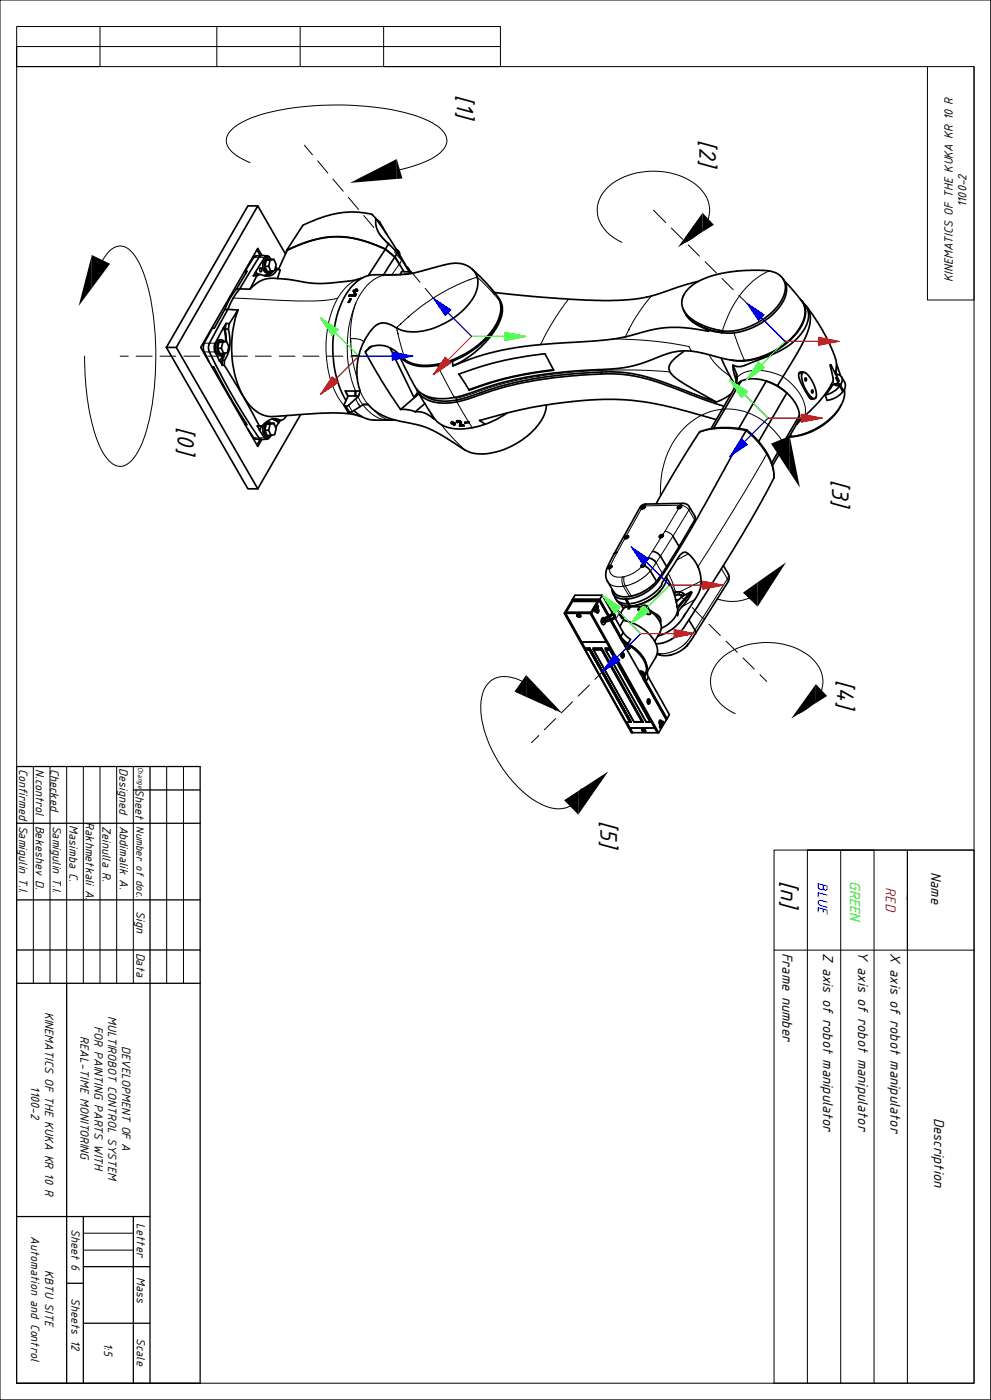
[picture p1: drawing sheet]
<svg xmlns="http://www.w3.org/2000/svg" width="297mm" height="420mm" viewBox="0 0 297 420" stroke-linecap="round" stroke-linejoin="round" font-family="sans-serif">
<g fill="none" stroke="#000" stroke-width=".51">
<path d="M77 74.9l1 1.8M77.3 61.8h-3l-24.4 42.4M78.4 76.6l-1.7 .2-.7 .4-2.5 4.1h.6l-3.2 5.4M78.4 76.6l-.7 .4-5.9 9.7M78.4 76.6l1.7 .2M78.5 76.6l-1.2-2.1-17.1 29.7 17.1 29.7 1.1-2M80.5 77.3a2.05 2.05 0 0 0-1.7 2.8 1.61 1.61 0 0 0 1.7 1.8M80.5 79.9h-1.1l.7 1.5h1.1M80.9 77.4l-.6-.6-.8 .2-3.6 5.7M80.9 78.1l1.2-.3 .7 1.5-.5 1.9-1.1 .2-.7-1.5zM80.9 78.1h-1.1l-.4 1.8M81.3 77.8a1.06 1.06 0 0 0-1.1-.4 1.06 1.06 0 0 0-.8 .9 2.95 2.95 0 0 0 .9 3.6l.5-.1 .5-.4"/>
<path d="M82.1 77.8l-2.3 .3M82.6 80l.5 .8M85.6 76.2l-8.3-14.4-24.5 42.4 24.5 42.4M85.9 75.1l-.1 .5M112.6 65.6l.1 2.1 .6 1.8 1 1.5 2.2 2.1M112.6 65.6l4.2 6.1 5.5 9.2M112.6 65.6l-.1-.2a3.5 3.5 0 0 0-3.2-1.5l-4.3-.3-4.5 .5-4.1 1.1-5.3 2.2-.3 .2-4.9 7.5M112.9 65.9l1 .8 2 3.6M115.5 74.8l-5.8-2.3-4.5-1.1-5-.4-3.4 .4-4.1 1-6.6 2.7-2.7 5.8M115.5 74.7l-4.6-1.9-3.7-1.1-4.2-.7h-3.2l-2.9 .3-3.3 .8-3.1 1-4.6 2M115.5 74.7l1-1.6 2.6 2.7M115.5 74.7l2.9 2.4 1.4 2.1"/>
<path d="M118.3 77.1l2.8 4.4M118.7 74.8a1.39 1.39 0 0 1 1 1.5M119.1 75.8l3.6 5.8M119.1 75.8l-.7 1.3M121.8 79.9a1.41 1.41 0 0 1 .9 1.6M67 98.2l.5 2 .1 2.2M67.1 98.2l.6 2.8v1.4M67.4 92.8h.9l-5.6 10.2-.2 1 .1 1a163.3 163.3 0 0 0 15.1 26.5l.7 .4M67.4 92.8l-3.1 5.6-.7 .1-2.5 4.7-.2 .9 .1 1.1 1.7 3.5M67.5 98.7l.3 3.7M67.7 97l-.2 1.7 1 .1M68.3 92.8l3 .2"/>
<path d="M68.5 98.8l.3 2.1 .1 2.4-.3 2.1-.5 1.2a4 4 0 0 0-.7 3.3l4.2 6.8 5.7 10.3a.97 .97 0 0 0 .9 .8 .97 .97 0 0 0 1-.7l2-1.3 .7-.2 1.5 .2a1.52 1.52 0 0 0 2.3-.9l.2-.2M68.7 97.1l-.2 1.7M70.9 86.7a18.6 18.6 0 0 0-3.5 6.1M71.3 93l-2.6 4.1-1-.1-3.4 6.4v1.8l1.5 3.1M71.3 93a32.9 32.9 0 0 0 1.7 26 9.9 9.9 0 0 0 9.3 5.9l13-.9 5.5-.1 4.5 .3 3.3 .9M71.8 86.7h3.1M71.8 86.7a19.9 19.9 0 0 0-3.5 6.1M71.8 86.7h-.9M73.5 81.3l.1 .9M75.9 82.7l1.1 .1M76.6 81.6l.9 .7M77.9 80.5l.1-.1a.56 .56 0 0 1 .5 .5 .56 .56 0 0 1-.5 .6z"/>
<path d="M77.9 82.3h-1l-1 .4M81.4 81.4l-1 .9-1.2 .4 1.7-.9M82 81.2l-1.1 1.1-1.3 .5M82.4 80.8h.6M83.2 83.6l.6-1.9a.56 .56 0 0 0-.1-.8 .56 .56 0 0 0-.8 .1l-.5 .8-1 .7-.9 .3-1.4-.2a1.83 1.83 0 0 0-2.8 1.4l-1.4 2.7M104.5 88.8h2M104.7 88.5l-.2 .4M104.7 88.5h1.5M104.7 88.5l.2 .2M104.9 88.7l-.1 .2M104.9 89.7l-.5 1h.3M105 89.9l-.4 .8"/>
<path d="M105.2 89.7h-.3l.2 .2M105.2 89.7l-.5 1M106 87.1h.4l.2 .2h-.5zM106 87.1l-.2 .3 .5-.1M106.1 87.3v.1M106.2 88.2v.3M106.2 88.2l.4-.2-.1 .9M106.2 88.2l.1 .2 .4-.1M106.2 88.5l.1 .2h-1.4M106.3 87.4l-.3 .3 .4-.1M106.3 88.4v.3M106.3 87.3l.1 .2"/>
<path d="M106.7 86.8l-.2 .3M106.7 86.8h.3l-.2 .3M106.7 86.8l.1 .2M106.8 87l-.2 .3M107.2 87.1h-.4l.3 .2M107.2 87.1l-.2 .3-.4-.1-.2 .4M108.6 83.4l-3.4 .8-8.3 .8-4.2-.1-8.2-1.2a9.6 9.6 0 0 0-9.6 3.1M114.9 82.6h.1M115 82.4l3.3-5.3-2.8-2.3-5.1 7.8M121.3 82.3l3.6-.6 9.3-2.5 2.7-.2 2.1 .3 1.6 .7 1.2 1 1.1 1.7a7.5 7.5 0 0 1-1.5 7.3 23 23 0 0 1-18.6 9.5 11.7 11.7 0 0 1-5-1.7l-2.4-.9h-1.1l-1 .3-2 1.8-2.1 3.2-1.4 3.5-.7 3.6v4.2l.8 3.8M122 82.2l-9.7 .2a10.4 10.4 0 0 0-8.4 5.6 33.9 33.9 0 0 0-.2 32.2M122.5 95h.1"/>
<path d="M122.7 81.5v.1M123.2 81.6l-.2 .5M123.2 81.6l-2.8-.2-.4 1M123.2 81.6l.3 .4M141.4 80.6l4.8 4.7 2.8 3.5a6.7 6.7 0 0 1 .4 7.2 25.4 25.4 0 0 1-15.8 12.6 14.6 14.6 0 0 1-12-.5M149.2 89.2a8.3 8.3 0 0 1-.8 9.2 27.3 27.3 0 0 1-12.8 9.9M149.4 89.4l1.1 2.3 .1 1.7-.7 2.6-1.8 3.4-2.4 3.1-3.4 3.2-3.1 2.2-3.5 1.8M188.5 98.8h.1M204.9 92.9l.8 1.5 .9 1.1 2.2 1.7 2.4 1.2M205.6 94.3l.8 1.2 1.1 1.1 3.8 2M209.3 84.4l-4.7 1.3-9.5 3.2-5.3 .9-4 .3h-7.3l-8.1-.4-10.7-.8-11.5-1.1M211.2 98.3l.1 .3"/>
<path d="M211.2 98.4l1 .7M211.3 98.6l1 .6M216.4 99.8l-4.2-.7 .1 .3-7.3-1.1-4.3-.1-2.5 .2-3.6 .7-6.6 1.8-3.7 .7-5.2 .6-16.4 1.1-10 1.3-8.9 2.2-8.1 2.9M216.5 99.2l-3.2-.6-2.8-1.1-2.7-1.4-2-1.7-1-1.5-.4-1.1-.1-1.4 .8-2.2 1.6-1.9 2.2-1.7 2.9-1.3 4.5-1.3 3-.5 4.5-.4 5.7 .1 2.8 .5 1.9 1.4 .8 1.2 .3 1 .1 1.6-.4 1.4-1.4 2.8-3 3.3-3.8 2.5-3.6 1.6-3.3 .8h-3.4M234.7 83.7l.3 .5M235 84.2a6.5 6.5 0 0 1-.8 7 20.2 20.2 0 0 1-17.8 8.6l-5.2-1.4M235.1 84.2l5.2 6.1 .7 1.6a6.5 6.5 0 0 1-1.1 6 20.3 20.3 0 0 1-7.6 7.2l-4.8 2.1-4.4 .9M239.8 89.7a5.8 5.8 0 0 1 1 6.9 22.4 22.4 0 0 1-16.9 11.6l-2 .1-2.7-.3M240.5 90.4l1.6 2.4 .3 1.4-.1 1.4-.4 1.6-1 1.8-2.5 3.1-3.4 2.5-4.5 2.2-8.2 3.1-1.3 .1-1.3-.4M241 91.2l1.1 1.3 .7 2.1v2l-.4 2-.8 2.1-1.6 3.3-7 11.7M241.7 91.9l4.3 6.4 2.8 5.1 1.8 4.7 .1 1.9-.3 2.2 .3-1.2M49.9 104.2l24.4 42.4h3"/>
<path d="M49.9 104.2h2.9M63.5 110l.6 .1 5.8 10.7 4.1 6.6-.5 .1M65.8 108.3h.1M65.9 101.9h.4M65.9 101.9a2.71 2.71 0 0 0-.7 4.2l.4 .4h.7M66.3 104.5h-1.1l.7 1.5h1.2M66.6 108.2v1.4l-.7-1.3M66.6 108.2h.7M66.8 102.7l1.1-.3 .7 1.6-.4 1.8-1.1 .2-.8-1.5zM66.8 102.7h-1.1l-.5 1.8M66.9 106.3l-1.1 2M67.1 102.4a1.06 1.06 0 0 0-1.1-.4 1.06 1.06 0 0 0-.8 .9 2.95 2.95 0 0 0 1 3.6l.5-.1 .5-.4"/>
<path d="M67.1 106l-1.2 2.3M67.2 109.6h-.6M67.4 106l-.8 2.2M67.9 102.4l-2.2 .3M103.5 117.3l.8 1.6M107.9 117.3a5.3 5.3 0 0 1-2.2 3.2l-1.5 1.3-1-.1v-.5l1.1-2.4M107.9 117.3h-4.4l.8 1.5h2.2l.1-1.5-.1 1.5h1M111.3 103.9l-1.8 1.6M116.9 104.4l7.2 14.9 1.4-1.3M119.1 105.8l.4 .7M119.3 100.1h.1M119.6 106.6l3.5 7 2 3.5 1.3 1.1 1.2 .5 2.1 .7 1.6 .2 2.9-.1 2.5-.3 13.6-4.4 9.8-2.1 10.1-1.2 13.1-.8 5.3-.7 4.5-1.2 7.2-2.8 2.9-.6h4.3l3.6 .6 7.5 1.9 2.2 .3 2.3-.1"/>
<path d="M119.7 106.6a9.5 9.5 0 0 0 9.2 3.3l2.9-.4 3.8-1.1M121.6 108.1l-2.1-1.6-1-1.2-2.1-1.2-2.2-.5-2.7 .3a3.6 3.6 0 0 0-2 1.6l4.7 8.4 5.9 9h1.8l2.6 .6 2 .2 1.7 .7 1.8 1.2-.3-.5 .5 .5M124.8 116.6l.5 1 .9 1.1 2.4 1.5 2.9 .7h3l5-1 11.9-3.9 8.7-1.8 6.8-1 6.7-.6 8-.5 3.4 .1 5.2 .6 5.3 1.3 15.6 5.8 5.9 2M125.1 117.3l4.9 8M125.3 117.6l-1.2 1.7M125.6 118.1l-5.5 4.8M135.6 108.4l.1 1.3M136.1 119.1h.1M137.5 112.2l6.4-2.2 5.7-1.5 8.5-1.7 5.3-.7 2.5 5-6.9 1-6.7 1.3-4.4 1.2-7.3 2.5zM161.6 112.8h.1M165.9 110.9l-6.9 1-5.8 1.1-6.1 1.7-6.6 2.2M205.2 105.2l-2.6 2-1.5 1.5-.6 1.5 .2 1.3 1.1 1.3 2.1 1.6 10.7 6.2-15.1-5.7-5.3-1.7-4.7-1.1-5.8-.6-12 .6-12.7 1.7-8.9 2-9.8 3.3-4.2 1-2.3 .3-2.9-.3-2.4-.7-1.8-1.1"/>
<path d="M216.2 107.4l1.9 4.2 2.3 4M219.2 118.1l-2 1.4-2.6 1.1M219.7 109.6l.1 1.6 .9 3.1M219.7 109.6l1.1 2.6M220.5 115.9l-7.4 12.7M220.8 112.2l.1 1.3M220.8 112.2l-.1 2.2M220.9 113.5l-.8 3 .3-.7M220.9 113.5l-.5 2.3M222.1 114.4l1.4-.6 1.5-.2 2 .1 2.7 .6-8.3 14.2M222.1 114.4l-8.2 14.1M222.1 114.4l-1.2 .7-.5 .7"/>
<path d="M222.1 114.4l-1.6 1.5M223.1 108.1h.1M229.7 114.3l3.3 1.4 2.8 2.2M229.7 114.3a18.4 18.4 0 0 1 6.1 3.6M235.8 117.9l-8.4 14.6M235.8 117.9l2.6 3.1 .9 1.9 .3 1.7-8.3 14.3M240.5 111.9l.5-.2 .8 .4 1.1 1.4 .8 1.3 1 3.3-.1 .9-.3 .5h-.7l-.9-.8-1.5-2.4-1-3zM241 111.7l-.9-.2-.7 .6v.7l.4 1.5 2.9 5.1 .5 .4 .9-.2M241.3 113.5a.38 .38 0 0 1 .4 .3 .38 .38 0 0 1-.4 .4zM243.3 117.1a.38 .38 0 0 1 .4 .3 .38 .38 0 0 1-.4 .4zM249.6 115.4l-1.8 2.5a1.13 1.13 0 0 0-.1 1.8l.2 .4M250.1 115.3l-1 .1"/>
<path d="M250.4 115.2v.1M250.6 113.4l.6 1M250.7 109.2l1.2 3.5M250.7 109.9l-.3 2.1M250.7 112.8l.2-.4a1.66 1.66 0 0 1 1.5 1 1.66 1.66 0 0 1-.4 1.9l-.2 .2M251 114.9h.3a.56 .56 0 0 1-.2 .7 .56 .56 0 0 1-.8-.2l.1-.1h-.2M251.1 114.5l.3-.1-.7-1.2-.2 .3 .7 1.2M251.2 114.7l-1.1 .6M251.3 114v.4M251.4 114l-2.6-4.6 .9 4.2a12 12 0 0 1-2.9 5.4l-2.2 2.5-5.4 5.2M251.4 115.3h.7M251.5 115.5l-.2 .3h.4l.9 1.7"/>
<path d="M252.3 113.1l.9 1.6M252.5 117.3h.3M252.6 117.6a7.6 7.6 0 0 1-4.7 2.5M252.8 117.3l-.9-1.7-.4-.1 .1 .3a7.5 7.5 0 0 1-4.3 2.7M253 117l-.2 .3M253.1 116.9v2l-.9 2.4-1.8 2.7-2.2 2.2-3 2.1-3.2 1.5-3 .9-2.5 .3M253.2 114.8l.2 1-.4 1.2M73.5 126.7l-.1 .6M74.2 128.7l2.1 2.9 2 .3M77.1 127.8l2.4 3.7 .8 .2 .6-.7M77.7 127.8h-.6h1.5M78 131.8l-1 1.7"/>
<path d="M78.4 127.8l-.5 1.1M79.1 127.3a3.1 3.1 0 0 0 .7 3.8h.7M79.9 126.5h.6M80.1 131.7l-1.7 .2M80.5 129.1h-1.1l.7 1.5h1.1M80.9 127.3l1.2-.3 .7 1.6-.5 1.8-1.1 .2-.7-1.5zM80.9 127.3h-1.1l-.4 1.8M81.3 127a1.06 1.06 0 0 0-1.1-.4 1.06 1.06 0 0 0-.8 .9 2.95 2.95 0 0 0 .9 3.6l.5-.1 .5-.4M81.5 125.7l1.1 .4 .9 .7M81.7 127h.3l.3 .5M81.7 125.7l1.6 .5h.9M82.1 127l-2.3 .3"/>
<path d="M83.9 126.2l-1.3 2M90.1 124.4l-12.8 22.2M106.1 123.2a8.7 8.7 0 0 0 6.2 2.8h5.1M107.5 121.3h.1M108.9 121.3h1.4M110.3 121.3a3.4 3.4 0 0 0-2.9 1l-1.9 1.2-1.1 .2-1.2-2M110.3 121.3l2.1 2 2.9 1.6 3.7 1.3 7.1 1.5 3.7 1.5 4.3 2.4 4.7 3.1a11.1 11.1 0 0 0 9.3 1 22.6 22.6 0 0 0 15-11.2l.7-3M117.5 126h1.1M127.3 121.1l-2.8 2.4M129.2 124l.6 1.1M129.6 125l.3 .4M130.3 125.7a9.9 9.9 0 0 0 9.1 2.9l2.8-.4 3.2-.9"/>
<path d="M135.2 126.8l.1 .3M135.2 126.8h.4M135.3 127.1h.4M135.3 126.5h.3M135.4 126.5l.2 .4M135.4 126.8l-.1 .3M135.5 126.9h.3M135.6 126.5v.4M135.7 126.5l.2 .4h.5M135.8 127l.3 .3-.1 .2zM136.1 127.2l.2 .3h-.3M136.1 127.3h.1"/>
<path d="M136.3 126.9l.2 .2h-.4M136.4 127l-.3 .2M137 126.2l-.2 .2 .3 .3 .1-.1M137 126.3l.2 .3M137 126.3l.5-.1 .7 .4v.9M137.3 126.5l-.3 .2M137.4 126.5h.1a.53 .53 0 0 1 .3 .8v.5M137.5 126.3l-.3 .2M137.5 126.4l.2-.1a.61 .61 0 0 1 .2 1l-.1 .5M138.2 127.5l.7-.1 .2 .4h-1.3M139 127.6h-1.2M140.4 126.5l.2 .3-1.2 .2"/>
<path d="M140.4 126.5l-1.1 .2 .1 .3v-.3M140.5 126.6l-1 .2M152 123.9a27.4 27.4 0 0 1-6.5 3.4M214.7 125.9l-11.3-3.2-8.2-1.8-7.2-.9-7.4-.2-11.6 .9-10.7 1.7-14.6 3.7 1.7 1.2M223.6 129.2h.1M223.6 129.2l-15.9 28.5-5.4 9-4.6 7.1-2 2.4-2.4 1.7-2.7 1.3-2.9 .5M223.8 128.9l-.2 .3M223.8 128.9l3.7 3.7 2.8 4.1 1.4 3.8 .2 2.9-3.8 7.3-5.6 9.7-17.5 27.9-1.8 2-2 1.5-2.3 1-2.3 .3M223.8 128.9l-4.5-.6h-3.4l-3.3 .4-2.9 .8-6.7 10.6-6.4 11M237 130.6h.1M239.1 126.7l-7.6 13M239.6 124.6l-.5 2.1"/>
<path d="M239.6 124.6l-.4 2.1M241.7 124.4l-3 2.9 .5-.6M252.1 121.5a18.9 18.9 0 0 1-15.6 9.6M192.5 152.2l.1 .2 .4-.2-.3 .2zM192.5 152.2l.2-.2 .1 .2M192.7 152l.3 .2M193 152.2l-.3 .2M193.2 151.8a.68 .68 0 0 1-.2 .8 .68 .68 0 0 1-.8 .1v-.4l.5-.5M193.2 151.8h-.5M193.2 151.8l.2 .3M193.4 152.1l-.4-.3-.4 .1-.3 .4 .1 .4M203.4 152.1l.1 .2 .4-.2-.2 .2z"/>
<path d="M203.4 152.1l.2-.1 .2 .1M203.6 152l.3 .1M203.8 152.1l-.2 .2M204 151.6l.3 .5-.8 .4a.32 .32 0 0 1-.4 0 .32 .32 0 0 1-.1-.4l.9-.5M204.2 152.1l-.2-.3-.5 .1-.3 .3v.4M171.6 179.8h8.1M171.6 179.8l-.2 .3M171.6 179.8h8.1l-.1 .3M171.6 179.8l.7-1.2h8.2l3 5.3M179.7 179.8l2.8 4.9M180.5 178.6l-.8 1.2M182.5 169.9l.1-.1a.38 .38 0 0 1 .6-.1 .38 .38 0 0 1-.1 .6l-.6 .3a.34 .34 0 0 1-.3-.3 .34 .34 0 0 1 .3-.4z"/>
<path d="M182.6 170.1l.2 .2 .3-.2-.2 .2zM182.6 170.1l.2-.2 .2 .2M182.8 169.9l.3 .2M183 170.1l-.2 .2M183.4 176.7l.3 1.3 .7 .9 1.3 .6 1.7 .2M183.4 170l-.1-.2-.7 .1-.2 .3 .1 .4M183.7 178l.9 1.7 .6 .7 1.2 .5 1.8 .2 .4 .8M184.5 179.7a4 4 0 0 0 4.1 2.2M185 165.7l-.8 .3-.9 1.6-1.4 3-.4 1.7 .4 1.9 2 3.4 .8 .8 .9 .4 1.7 .3 2.8-.5 3.6-1.6 1.8-1.3 1.3-1.3M187.5 179.7h-.1M187.5 179.7h.2M187.5 179.7l.7 1.4"/>
<path d="M187.5 179.7l1.1 2.2M187.5 161l.6-.3a.55 .55 0 0 1 .2 .7 .55 .55 0 0 1-.7 .2l-.4-.1zM187.5 161.2l.1 .2 .4-.2-.3 .2zM187.5 161.2l.2-.2 .1 .2M187.7 161l.3 .2M187.7 179.7l.8 1.4M187.8 179.7h-.1M187.9 161.2l-.2 .2M188.3 161.2l-.2-.4h-.4l-.4 .4v.4M192.5 169.7l.2-.2 .2 .2M192.7 169.5l.3 .2-.5 .2v-.2l.1 .2 .4-.2M193 169.7l-.3 .2"/>
<path d="M193 169.1l.3 .1-.1 .6M193.1 169.1a.62 .62 0 0 0-.8 .2 .62 .62 0 0 0 0 .8l.9-.3M193.2 169.8l1.5 1.2 2.1 3.4M193.3 169.6l-.5-.3-.4 .3v.5M194.2 167.3l1.4 .5 1 1M195.5 165.4a3.2 3.2 0 0 1 2.5 1.5l1.8 3.1M197.9 177.3a12.8 12.8 0 0 1-8.5 4.5M198 160.8l.1 .2 .4-.1-.5 .1zM198 160.8l.2-.1 .1 .2M198.1 161.2l-.4 .1a.63 .63 0 0 1 .2-.9 .63 .63 0 0 1 .9 .2l-.2 .4-.5 .3M198.2 160.7l.3 .2M198.4 160.9l-.2 .1"/>
<path d="M198.8 160.7l-.3-.2-.5 .1-.3 .3 .1 .4M199.8 172.7a7.7 7.7 0 0 1-3.9 6.4 13.4 13.4 0 0 1-7 2.8M199.8 170l-3 4.4M199.9 173.4l1.7 3.5 1 3.5a5.1 5.1 0 0 1-2 6.6l-2.4 1.5M201.7 160.9l1.8 3.1M202.5 179.8l.6 .3M203.5 164l4.9-8.3-.2-.9-1.8-3.1-.6-.4-1-.3-11.3 .2-1.3 .5-.4 .5-7.7 13.9M203.5 164l-3.7 6M204.6 178.9l-1.5 1.2M205.1 178.6h-.1a.28 .28 0 0 1-.3 .3 .28 .28 0 0 1-.3-.3l-.8-.2-1.4 .3M207.1 177.5l.2 .2M207.1 177.5l-4 4.6"/>
<path d="M207.1 177.5l-2 1.1-.5-.7-.6-.3-2.1 .1M207.3 177.7l-4.2 4.8M207.3 177.7l-1.1 2.1-1.8 2.2M216.8 169.7l1.6 2.8v1.8l-10 15.8M169.1 184h.4M169.5 184h7.5l4.8 8.6h-7.5zM169.5 184l.1-.3h7.5l-.1 .3 20.1 35.8h.3M169.5 184l5.8 10.4M171.4 180.1h8.2M171.4 180.1l-2.3 3.9 20.1 35.8h.4l-1.9-3.2 1.1 1.8h7.5l-14.5-25.8h-7.5l1 1.8M171.6 180.4h7.5l-2.1 3.6h.3M171.6 180.4l-2.1 3.6"/>
<path d="M171.6 180.4h7.5l-2 3.3h-7.5zM173 184.3l-.1 .4 .4 .4 .4 .1 .3-.3M173.4 184.6h.1M173.4 184.6l-.3 .2M173.4 184.7v.1M173.6 184.9l-.1 .1M173.7 184.7l-.2 .1h.2l-.4-.3-.2 .2 .6 .3-.2-.2M173.9 184.4l.1 .5M174 184.8v.1M175.3 194.4l12.3 22.2M175.3 194.4h1.4M175.4 194.9h1.2l12.2 21.6h-1.3z"/>
<path d="M176.7 194.4l-.1 .5h-1.2h1.2l12.2 21.6M176.7 194.4l12.4 22.2M177.7 194.4h2.6l-.1 .5h-2.4zM177.8 194.9h2.4M177.8 194.9h2.5l12.1 21.6h-2.4zM177.8 194.9l12.2 21.6 2.8 .1h-2.8M178.2 182.8a.35 .35 0 0 1 .4 .3 .35 .35 0 0 1-.4 .4zM178.8 182.8l.1-.2a.6 .6 0 0 1 .6 .6 .6 .6 0 0 1-.6 .6l-.2-.6zM178.8 182.8l.1-.1a.56 .56 0 0 1 .5 .5 .56 .56 0 0 1-.5 .6l-.1-.2M178.9 183.3h.2M178.9 183h.2M178.9 181.7a.35 .35 0 0 1 .4 .3 .35 .35 0 0 1-.4 .3z"/>
<path d="M179 183.2l.2-.3-.3 .1v.5l.2-.2 .1 .3-.1-.4M179 182.6l.3 .3 .1 .5-.4 .4M179.1 183.4h.1M179.1 183h.1M179.6 180.1l-2.3 3.9 20.1 35.8 2.3-3.9M179.6 180.1l2.7 4.8M180.3 194.9l12.1 21.6M180.3 194.4l12.5 22.2zM181.1 185.4a1.03 1.03 0 0 0-1 .7 1.03 1.03 0 0 0 .4 1.1l.5 .2 .5-.8M181.4 185.7l.1 .4M181.5 194.9h1.2l12.2 21.6h-1.3zM182.5 185.2l.3 .6"/>
<path d="M182.7 194.9h-1.2l-.1-.5h1.4l12.4 22.2-12.4-22.2-.1 .5 12.2 21.6M182.7 194.9h-1.2l12.1 21.6M182.7 185l.4 .7M183 186.2l16.7 29.7M183 183h1.5M183.3 186.1l2.8 4.9M183.5 183.8l.1-.5 .4-.1v.7l-1 1-2.7 1.2M183.7 183.4l-.7 1-2.6 1.2M183.7 184.3l.2 .4M184 183.9l-.1 .2 .5 .6-.3 .9-1.1 .6-2.7 .6M184 184.7l-.1 .5-.7 .5-3 .7M184.3 185.3l2.5 4.4"/>
<path d="M184.5 183.1l.7 .2 .7 .7M185.8 184.3l.1-.2 .6 1.2-.1 .2-.6-1.1M185.8 184.1l.7 1.2M185.8 184l1.1 1.9-1.1 2M185.8 184.2l.6 1.1-.1 .2M185.9 191.3l.9 1.1 1.2 1-1.4-.7M186 184l-.1 .1M186.1 191l.8 1.1 1.3 1M186.1 191l-.2 .3 .7 1.4M186.1 181.4l.7 1.2M186.5 195.9l-.3 .4v.6l.5 .4M186.5 196a.63 .63 0 0 1 .7 .5 .63 .63 0 0 1-.3 .7 .63 .63 0 0 1-.7-.5 .63 .63 0 0 1 .3-.7z"/>
<path d="M186.5 196.8h.2M186.5 196.4h.2M186.6 196.2l.3 .2v.6l-.4-.2zM186.6 195.9l-.3 .2M186.6 195.9h.1M186.6 196.6h.2M186.6 182.8l-.6 1.2M186.6 192.7a11.3 11.3 0 0 1 7.2 7.7l-.3 1.7-.8 1.2M186.7 196.8h.2M186.7 196.4h.2M186.8 189.7l-.7 1.3M186.8 196a.64 .64 0 0 0-.6 .6 .64 .64 0 0 0 .6 .6"/>
<path d="M186.8 186.1a13.5 13.5 0 0 1 10 7.6l.3 1.2-.3 1.6-3.3 5.8M186.8 189.7l.9 1.1 1.3 1-.8 1.3M187.3 193.8a.75 .75 0 0 1 1-.1 .75 .75 0 0 1 .3 1l-.9-.3M187.4 193.7h.1M187.4 193.7v.3M187.6 194.3l.6 .3 .5-.1M187.7 194h.5l.2 .3h-.6zM187.7 193.6l-.3 .2M187.9 193.9h.1M187.9 193.9l.3 .2M188 194l-.2 .3M188.2 194.1h.1"/>
<path d="M188.2 193.1l-.2 .2M188.2 193.1a10 10 0 0 1 5.7 7.7l-.4 1.5M188.3 194.2l-.1 .2M188.6 182.1h.3l-.3 .5h-.3zM188.6 182.1l.1 .2M188.6 181.8h.3M188.7 181.8h.2M188.7 194.5h.1M188.9 181.9l-.4-.8 2.3-.4 2.7-1 2.2-1.5 1.6-1.4 .9-1.2 .2-.8 5.6-8.6 .8-.5h.6l1.7 1.2 1.7 2.4 1 2.7 .3 2.9-.5 2.6-1.1 2-5.1 7.5-2.7 2.2-3.6 1.6M191.2 182.9l2.9 1.4M191.7 182.1l-.5 .8M191.7 182.1h-4.1l-.4 .1-.5 .6"/>
<path d="M193.3 182.8l.8 1.5M193.3 182.8l-2.1 .1M193.5 181.7a.47 .47 0 0 1 .5 .3 .47 .47 0 0 1-.4 .6l-.3 .2M193.5 181.6l-1.8 .5M193.9 181.8l.9 1.5M194.6 183l1.4 .9M194.8 183.3l.2 .8-.3 .2h-.6M194.8 183.3a6.3 6.3 0 0 1 3.4 5.5l-2 3.6M195.9 183.9l1.7 2.2M196 183.9l1 .5 .7 .7 .3 .7v1.1M202.6 180.3h.3M202.9 180.3l-.2 .3"/>
<path d="M202.9 181.9l.1 .2M203 181.9l.1 .3M203.1 180.1l-.2 .2M203.1 182.1v.1M203.1 182.2h.1M203.1 183.3l.1 .2M203.2 183.5l-.1 1.2M204.4 181.9l-1.2 1.6M206.5 186l1.9 3.2v.9M208.4 190.1l-2.4 3.5-1 1-1.8 1.1-1.4 .6-1.9 .4-1.6-.1-1.3-.4M187.5 216.5l1.3 .1M187.6 216.6h1.5z"/>
<path d="M188.8 218.4h7.5l.8 1.4h-7.5zM190 216.5l2.4 .1M191.7 201.6a.75 .75 0 0 1 1-.1 .75 .75 0 0 1 .2 .9l-.9-.2M191.8 201.5l-.1 .2M191.9 202l.6 .4 .6-.2M192 201.8l.2-.2 .5 .4-.2 .2zM192.2 201.6h.1M192.3 201.6l.4 .2M192.3 201.6l.4 .3-.2 .3M192.4 201.8l-.2 .2M192.4 218.8a.64 .64 0 0 1 .7 0 .64 .64 0 0 1 .2 .7h-.6zM192.4 218.8l.4 .6 .7-.1"/>
<path d="M192.7 203.4l.7 1.3 .2-.3M192.7 203.4l7 12.5M192.7 218.7a.49 .49 0 0 0-.2 .6 .49 .49 0 0 0 .7 .2l.2-.1v-.3M192.7 219v.2M192.9 218.9h.1M192.9 218.9l-.1 .1M193 219l-.1 .2M193.1 219.2l-.1 .2M193.1 219l.2 .2-.5-.4-.2 .2 .6 .4-.2-.2M193.1 219h.1M193.3 202.6l-.6 .7M193.3 202.6l-.2 1 .3 1.1"/>
<path d="M193.4 202.5l-.1 .9 .3 1.1M193.5 202.3l-.2 .3M193.6 204.4l6.3 11.2-.2 .3M193.7 216.6h1.5zM193.7 216.6h1.2M194.1 209.9a.58 .58 0 0 1 .7 .3 .58 .58 0 0 1-.2 .8l-.5-.1M194.1 210.6h.2M194.1 201.2l-.1 .9 .4 1.1M194.2 209.8a.68 .68 0 0 1 .7 .5 .68 .68 0 0 1-.3 .8 .68 .68 0 0 1-.7-.5 .68 .68 0 0 1 .3-.8zM194.2 210.1l.4 .1-.2 .6-.1-.2-.2 .1zM194.2 210.4h.2M194.3 209.8a.79 .79 0 0 1 0 1.3"/>
<path d="M194.4 210.7h.2M194.4 203.2l6.2 11.2-.7 1.2-6.3-11.2M194.4 203.2l-.8 1.2M194.6 210.2l-.5 .1M197.7 216.3v-.1a.56 .56 0 0 1 .5 .5 .56 .56 0 0 1-.5 .6v-.2M197.7 216.2l.1-.1a.6 .6 0 0 1 .5 .6 .6 .6 0 0 1-.5 .6l-.3-.6zM197.7 217.9h.2M197.7 216.9h.2M197.7 216.6h.2M197.8 217.6a.35 .35 0 0 1 .4 .3 .35 .35 0 0 1-.4 .4zM197.8 216.7l.3-.2-.3-.1v.6l.3-.1-.1-.2M197.9 216.1l.3 .7-.4 .5"/>
<path d="M197.9 217.9l-.1 .4M197.9 216.9h.2M197.9 216.5h.2M198.3 216.8h.2v.3M198.4 216.5a.35 .35 0 0 1 .4 .3 .35 .35 0 0 1-.4 .3z"/>
</g>
<g fill="none" stroke="#000" stroke-width=".3">
<path d="M76 77.3l1.6-.2 1.6 .2M113.9 66.7l-.2 .4M119.7 79.2l-2.3 3.2M120.4 77.9l-.6 1.3M195.8 63l3.7 3.8M201.2 68.4l3.4 3.4M206.3 73.5l3.3 3.3M211.3 78.5l3.4 3.4M69.9 89.4l19.1 .9 7.2-.1 5-.7M106.6 91a35.4 35.4 0 0 0 0 26.3M106.6 91l-.7 2.2-.6 3.3-.3 2.8 .1 3.2v-.4a.42 .42 0 0 1 .1-.6 .42 .42 0 0 1 .6 .1l1.9 .2 .8 .3 .5 .5M107.4 83.8a13.9 13.9 0 0 0-7.7 9 33.4 33.4 0 0 0 1.6 26.5l2 2.6"/>
<path d="M115.4 82.5l-2.5 .9-2.3 1.6-2.1 2.5-1.9 3.5M116.6 82.4l-1.2 .1M117.4 82.5h.1M118.8 98.4l1.3 5.3 1.5 4.4M121.3 82.3l-5.9 .2M121.6 82.3l-6 .2M146.6 85.9l1.5 2.3M149.7 90.2a48.3 48.3 0 0 0-6.8-7.1l-6.1 2.5-7.1 3.9-5.3 3.9-4.6 4-.9 1M170.4 89.7a75.6 75.6 0 0 0-8.4 13.7M195.3 88.8l-2.2 2.6-2.8 4.1-2.8 5.5M207.6 96l.3 .6M209.1 96.9l.3 .6"/>
<path d="M215.5 99.1l.3 .6M216.2 99.2l.3 .6M216.4 83.6l3.4 3.3M220 99.9l3.1 8.2M221.4 88.6l3.4 3.3M226.5 93.6l3.4 3.4M230.4 81.3a26.3 26.3 0 0 0-12.9 15.2l-1 2.8M231.6 98.7l3.7 3.7M61.2 105.6h3.3M61.2 103h3.3M105.1 102.5l.3 3.7a.41 .41 0 0 0 .2 .5 .41 .41 0 0 0 .5-.1l1.4 .2M105.5 106.6l.7 3.8 .9 3.1"/>
<path d="M106.6 119.7l1.4 2.3M107.3 119l1.5 2.5M107.5 106.8h10M107.9 117.3l1.1 2.1 1.3 1.9M131.1 109.6l5 9.7M136.5 119.2l.4 .8v.6l3.5 5.9M180.3 111.6l-.2 .6M183.9 101.7l10.7 .5 5.3 .6 5 .9a1.89 1.89 0 0 1 2.2 1.6M187.4 101h.1M200.8 111.6l-7.3-.5-9.5-.1-8.4 .3-9 .8-8.2 1.3-6.4 1.4-15.3 4.7M212.5 106.4l2.3 3.2 4 3.2M219.2 118.1h.1"/>
<path d="M220.9 113.3l1.1-1 1-.5 3.2-.7 3.7 .3 3.9 1.2a15.1 15.1 0 0 1 7.5 9.3l.1 1.5-.2 1.3M239.4 112.1h.9M249.6 114.4l.5 .9M76 131.3h3.2M103.6 121.8l1 1.9M103.8 121.8l1.1 1.9M104.4 123h.1M104.5 121.5l1.1 1.9M105.2 123.6l2.2 1.1M108.8 121.4l1.9 2.2 2.2 1.5 1.8 .7 1.8 .2M112.3 123.2l1.3 1.3 1.3 .8 1.1 .5 1.5 .2M132.2 127.4l3.4 4 3.8 3.6"/>
<path d="M137.5 126.4l-.1 .1M137.9 126.6l-.1 .2M140.6 126.8l.9 1.5M209.6 129.7l2.4-.7 3.1-.4 5.8 .2a5.2 5.2 0 0 1 3.6 1.2l3 3.1 2.2 3.2M229.2 134.9l1.1 1.8M229.7 136.3l-6.7 11.6-13.8 22.1M229.7 136.3l1.7 3.6 .4 1.7 .1 1.8M229.8 135.8l-.1 .5M236.9 130.4l.5 .5M241.3 124.8h-.1M192.2 152.7l-4.5 8.1M192.4 152.2l.7-.3a.45 .45 0 0 1-.2 .5 .45 .45 0 0 1-.6-.1z"/>
<path d="M192.9 151.8h-.2M193.2 152a.57 .57 0 0 1-.8 .5M193.5 151.2l-1.7 1M199.3 159.4l1.1 .3 1.3 1.2M203.2 152.4l.2 .1-4.7 7.9M203.2 152.1l.8-.3a.45 .45 0 0 1-.3 .6 .45 .45 0 0 1-.5-.1zM204 151.6l-10.8 .2M204.1 151.9l-.1 .5M204.8 151l-.8 .6a3.3 3.3 0 0 1 2.5 1.4M206.5 153l1.7 3M206.5 153l-4.8 7.9M206.5 152v1"/>
<path d="M182.1 174.4l.8 .9 .8 .4 1.3 .3 1.8-.1 1.8 3M182.5 170.4h.5M182.5 170.1l.7-.3a.45 .45 0 0 1-.2 .5 .45 .45 0 0 1-.5-.1zM182.7 170.6l.2 1.4 .8 .8 1.3 .3h1.6M183.3 169.9v.2M186.6 173.1l-.2 1.4 .2 1.1 .2 .3 .6-.1 1.8 3M187.1 173l-.5 .1M187.2 161.6l-4.2 8M187.3 161.2l.7-.3a.45 .45 0 0 1-.2 .5 .45 .45 0 0 1-.5-.1zM188.2 161a.57 .57 0 0 1-.9 .5M192.3 170.1l-2.4 1.8-2.8 1.1M192.4 170h.1"/>
<path d="M192.4 169.7l.7-.3a.45 .45 0 0 1-.2 .5 .45 .45 0 0 1-.6-.1zM193.2 169.5v.3M193.6 168.5l2 2M196.6 168.8l-2.5 3.4-1.8 1.5-2.3 1.3-2.6 .8-.5-1.5 .2-1.3M196.6 168.8l1.9 3.2M197.1 174l.4 .1M197.3 172.2l3.4 3.4M197.8 161.2h.3M197.8 160.9l.7-.3a.45 .45 0 0 1-.2 .5 .45 .45 0 0 1-.5-.1zM198.1 161.3l-5.1 7.8M198.7 160.7l-.1 .3M200.2 172l1.3 2.6 .9 3"/>
<path d="M201.7 160.9l-5.1 7.9M202.4 177.2l3.4 3.4M202.4 177.6l.2 1M206.3 166.2l-3.5 1.8M208.2 179.9l-3.8 2.1M210.1 174.3l-6.4 3.2-.1 .9M216.2 170.6l1.8 3.1M218 173.7l-10.1 15.9-2.1 3-2 1.7-2.5 1.3-2.3 .5-2-.2M218 173.7l.1 1M218.2 172.1l.1 .7-.3 .8M172.9 184.4a.68 .68 0 0 1 1 .6M173 184.5a.46 .46 0 0 1 .6 .1 .46 .46 0 0 1 .1 .5l-.5-.1z"/>
<path d="M173 184.3a.68 .68 0 0 1 1 .6M178.9 182.8a.38 .38 0 0 1 .4 .4 .38 .38 0 0 1-.4 .4zM183.7 183.4l-.2 .4M183.9 184.1l.3 .3v.6l-.4 .4-1.3 .6-2.3 .4M184.5 183l-.5 .9M185.7 183.8l-1.2 2M186.2 196.9l.4 .4M186.5 195.9l-.3 .4M186.5 195.9h.1M187.5 194.1a.61 .61 0 0 1 .7-.4 .61 .61 0 0 1 .4 .6v.3h-.4l-.6-.4M187.8 193.6l-.4 .1M188.6 194.1l.1 .4"/>
<path d="M189.1 181.9l.1 .1M207.5 182.2l3.3 3.4M212.5 187.3l3.4 3.4M217.6 192.3l3.4 3.4M222.7 197.4l3.4 3.3M191.8 201.8a.61 .61 0 0 1 .7-.4 .61 .61 0 0 1 .5 .7l-.1 .2-.4 .1-.6-.4M192.1 201.3l-.3 .2M192.5 218.8a.46 .46 0 0 1 .6 .1 .46 .46 0 0 1 .1 .5l-.5-.2zM193 201.8v.4M197.7 216.3a.38 .38 0 0 1 .4 .4 .38 .38 0 0 1-.4 .4zM227.8 202.4l2 2"/>
</g>
<g fill="#000">
<circle cx="107.1" cy="89.9" r=".25"/>
<circle cx="108.7" cy="87.4" r=".25"/>
<circle cx="113.9" cy="82.9" r=".25"/>
<circle cx="124" cy="93.8" r=".25"/>
<circle cx="147.3" cy="87.4" r=".25"/>
<circle cx="119.4" cy="100.5" r=".25"/>
<circle cx="157.1" cy="113.6" r=".25"/>
<circle cx="160.5" cy="113" r=".25"/>
<circle cx="221.6" cy="104.3" r=".25"/>
<circle cx="222.1" cy="105.7" r=".25"/>
<circle cx="241.2" cy="117" r=".25"/>
<circle cx="242.3" cy="118.9" r=".25"/>
<circle cx="113.8" cy="125.5" r=".25"/>
<circle cx="193" cy="152.2" r=".25"/>
<circle cx="203.8" cy="152.1" r=".25"/>
<circle cx="183" cy="170.1" r=".25"/>
<circle cx="187.9" cy="161.2" r=".25"/>
<circle cx="193" cy="169.7" r=".25"/>
<circle cx="197.1" cy="174.1" r=".25"/>
<circle cx="198.4" cy="160.9" r=".25"/>
</g>
<path d="M117.5 105.6l6.3 1.2-6.3 1.3z" fill="#00f"/>
<path d="M107.5 106.8h10M117.5 105.6l6.3 1.2-6.3 1.3z" fill="none" stroke="#00f" stroke-width=".3"/>
<path d="M107.5 106.8l-7 7.1" fill="none" stroke="#000" stroke-width=".3"/>
<g fill="#f00">
<path d="M99.6 113l1.7 1.8-1.7 1.2z"/>
<path d="M99.6 113v3l-3.6 2.4z"/>
</g>
<path d="M99.6 113l1.7 1.8-5.3 3.6zM107.5 106.8l-7 7.1" fill="none" stroke="#f00" stroke-width=".3"/>
<path d="M100.5 99.8l7 7" fill="none" stroke="#000" stroke-width=".3"/>
<g fill="#0f0">
<path d="M99.6 97.7l1.7 1.2-1.7 1.7z"/>
<path d="M96 95.3l3.6 2.4v2.9z"/>
</g>
<path d="M96 95.3l5.3 3.6-1.7 1.7zM100.5 99.8l7 7" fill="none" stroke="#0f0" stroke-width=".3"/>
<path d="M141.4 100.9h9.9" fill="none" stroke="#000" stroke-width=".3"/>
<path d="M151.3 99.7l6.3 1.2-6.3 1.3z" fill="#0f0"/>
<path d="M151.3 99.7l6.3 1.2-6.3 1.3zM141.4 100.9h9.9" fill="none" stroke="#0f0" stroke-width=".3"/>
<path d="M141.4 100.9l-7.1 7.1" fill="none" stroke="#f00" stroke-width=".3"/>
<g fill="#f00">
<path d="M133.4 107.1l1.8 1.7-1.8 1.2z"/>
<path d="M133.4 107.1v2.9l-3.6 2.4z"/>
</g>
<path d="M133.4 107.1l1.8 1.7-5.4 3.6z" fill="none" stroke="#f00" stroke-width=".3"/>
<path d="M134.3 93.9l7.1 7" fill="none" stroke="#000" stroke-width=".3"/>
<g fill="#00f">
<path d="M133.4 91.8l1.8 1.2-1.8 1.7z"/>
<path d="M129.8 89.4l3.6 2.4v2.9z"/>
</g>
<path d="M129.8 89.4l5.4 3.6-1.8 1.7zM134.3 93.9l7.1 7" fill="none" stroke="#00f" stroke-width=".3"/>
<path d="M235.3 102.4h10" fill="none" stroke="#000" stroke-width=".3"/>
<path d="M245.3 101.1l6.2 1.3-6.2 1.2z" fill="#f00"/>
<path d="M235.3 102.4h10M245.3 101.1l6.2 1.3-6.2 1.2z" fill="none" stroke="#f00" stroke-width=".3"/>
<path d="M235.3 102.4l-7.1 7.1" fill="none" stroke="#000" stroke-width=".3"/>
<g fill="#0f0">
<path d="M227.3 108.6l1.8 1.7-1.8 1.2z"/>
<path d="M227.3 108.6v2.9l-3.5 2.4z"/>
</g>
<path d="M227.3 108.6l1.8 1.7-5.3 3.6zM235.3 102.4l-7.1 7.1" fill="none" stroke="#0f0" stroke-width=".3"/>
<path d="M228.2 95.3l7.1 7.1" fill="none" stroke="#000" stroke-width=".3"/>
<g fill="#00f">
<path d="M227.3 93.3l1.8 1.1-1.8 1.8z"/>
<path d="M223.8 90.9l3.5 2.4v2.9z"/>
</g>
<path d="M223.8 90.9l5.3 3.5-1.8 1.8zM228.2 95.3l7.1 7.1" fill="none" stroke="#00f" stroke-width=".3"/>
<path d="M230.2 125.4h10" fill="none" stroke="#000" stroke-width=".3"/>
<path d="M240.2 124.2l6.3 1.2-6.3 1.3z" fill="#f00"/>
<path d="M230.2 125.4h10M240.2 124.2l6.3 1.2-6.3 1.3z" fill="none" stroke="#f00" stroke-width=".3"/>
<path d="M230.2 125.4l-7.1 7.1" fill="none" stroke="#000" stroke-width=".3"/>
<g fill="#00f">
<path d="M222.2 131.6l1.8 1.8-1.8 1.1z"/>
<path d="M222.2 131.6v2.9l-3.5 2.4z"/>
</g>
<path d="M222.2 131.6l1.8 1.8-5.3 3.5zM230.2 125.4l-7.1 7.1" fill="none" stroke="#00f" stroke-width=".3"/>
<path d="M223.1 118.4l7.1 7" fill="none" stroke="#000" stroke-width=".3"/>
<g fill="#0f0">
<path d="M222.2 116.3l1.8 1.2-1.8 1.8z"/>
<path d="M218.7 113.9l3.5 2.4v3z"/>
</g>
<path d="M218.7 113.9l5.3 3.6-1.8 1.8zM223.1 118.4l7.1 7" fill="none" stroke="#0f0" stroke-width=".3"/>
<path d="M200.7 175.6h10" fill="none" stroke="#000" stroke-width=".3"/>
<path d="M210.7 174.3l6.2 1.3-6.2 1.2z" fill="#f00"/>
<path d="M200.7 175.6h10M210.7 174.3l6.2 1.3-6.2 1.2z" fill="none" stroke="#f00" stroke-width=".3"/>
<path d="M200.7 175.6l-7.1 7" fill="none" stroke="#000" stroke-width=".3"/>
<g fill="#0f0">
<path d="M192.7 181.8l1.7 1.7-1.7 1.2z"/>
<path d="M192.7 181.8v2.9l-3.6 2.4z"/>
</g>
<path d="M200.7 175.6l-7.1 7M192.7 181.8l1.7 1.7-5.3 3.6z" fill="none" stroke="#0f0" stroke-width=".3"/>
<path d="M193.6 168.5l7.1 7.1" fill="none" stroke="#000" stroke-width=".3"/>
<g fill="#00f">
<path d="M192.7 166.5l1.7 1.1-1.7 1.8z"/>
<path d="M189.1 164l3.6 2.5v2.9z"/>
</g>
<path d="M189.1 164l5.3 3.6-1.7 1.8zM193.6 168.5l7.1 7.1" fill="none" stroke="#00f" stroke-width=".3"/>
<path d="M192 190.1h10" fill="none" stroke="#000" stroke-width=".3"/>
<path d="M202 188.8l6.3 1.3-6.3 1.2z" fill="#f00"/>
<path d="M192 190.1h10M202 188.8l6.3 1.3-6.3 1.2z" fill="none" stroke="#f00" stroke-width=".3"/>
<path d="M192 190.1l-7 7" fill="none" stroke="#000" stroke-width=".3"/>
<g fill="#00f">
<path d="M184.1 196.3l1.7 1.7-1.7 1.2z"/>
<path d="M184.1 196.3v2.9l-3.6 2.4z"/>
</g>
<path d="M184.1 196.3l1.7 1.7-5.3 3.6zM192 190.1l-7 7" fill="none" stroke="#00f" stroke-width=".3"/>
<path d="M185 183l7 7.1" fill="none" stroke="#000" stroke-width=".3"/>
<g fill="#0f0">
<path d="M184.1 181l1.7 1.1-1.7 1.8z"/>
<path d="M180.5 178.6l3.6 2.4v2.9z"/>
</g>
<path d="M180.5 178.6l5.3 3.5-1.7 1.8zM185 183l7 7.1" fill="none" stroke="#0f0" stroke-width=".3"/>
<g fill="#000">
<path d="M104.9 54.9l14-7.2v6zM118.9 47.7l1.7 5.9-1.7 .1zM27.5 76.5v10l-3.9 5.3zM27.5 76.5l5.5 2.6-5.5 7.4zM210.6 63.8v5.8l-7.4 4.6zM210.6 63.8l3.4 3.6-3.4 2.2zM231.1 133.1l5.6-2.3v10.9zM236.7 130.8l3 15.5-3-4.6zM222.7 177.8l4.4-3.1v7.3zM227.1 174.7l8.5-6-8.5 13.3zM157.7 202.5v6.6l-3.5-1.6zM157.7 202.5l10.8 11.5-10.8-4.9z"/>
<path d="M244.5 205.2v5.7l-7.4 4.7zM244.5 205.2l3.4 3.6-3.4 2.1zM169.1 240.1l4.2-2.8v7.1zM173.3 237.3l9-5.9-9 13z"/>
</g>
<g fill="none" stroke="#000" stroke-width=".3">
<path d="M0 0h296.9v419.9h-296.9zM30 8v12h-25M65 8v12M90 8v12M115 8v12h35v-12h-145v12v-6h145M278 20v70h13.9v-70M74.9 48.8a11.4 11.4 0 0 1-6.9-5.5 4.6 4.6 0 0 1 2.3-5.2 34 34 0 0 1 14.3-5.2 89.6 89.6 0 0 1 40.5 2 16 16 0 0 1 8.2 5.2 4.3 4.3 0 0 1-1.5 5.9 34 34 0 0 1-15.6 5.6M91.2 43.6l2.4 2.8M95.2 48.3l3.1 3.6M99.8 53.7l3.1 3.7M104.4 59.2l3 3.6M109 64.6l3.1 3.7"/>
<path d="M113.6 70.1l3.1 3.6M118.2 75.6l3.1 3.6M205.4 72.6a11.2 11.2 0 0 0 7.3-10 11.5 11.5 0 0 0-7.2-9.1 22.2 22.2 0 0 0-23.2 2.5 9.2 9.2 0 0 0 1.1 15l3 1.7M29.4 80.9a11.4 11.4 0 0 1 5.4-6.9 4.4 4.4 0 0 1 5.1 2.1 37.6 37.6 0 0 1 5.8 17 90.3 90.3 0 0 1-2.1 37 18.5 18.5 0 0 1-5 8.8 3.9 3.9 0 0 1-5.8-.6 26.2 26.2 0 0 1-5.5-12.7 89.6 89.6 0 0 1-1.9-18.8M122.8 81l3.1 3.7M127.4 86.5l2.4 2.9M36 106.8h2.4M40.8 106.8h4.8M48 106.8h4.7M55.1 106.8h4.8M62.2 106.8h4.8M69.4 106.8h4.8"/>
<path d="M76.5 106.8h4.8M83.7 106.8h4.7M90.8 106.8h4.8M98 106.8h4.7M105.1 106.8h2.4M237.3 138.1a22.2 22.2 0 0 0-16.9-15.2 19.2 19.2 0 0 0-19.6 11.6 28.8 28.8 0 0 0-2.8 13.3M197.9 147.6v1.2M215 179.7l.8 .3M232.4 172.7a15.6 15.6 0 0 1-14.6 7.6l-2-.4M166.5 215.6l-3.3 3.3M166.5 213a26.8 26.8 0 0 0-13-9.7 6.9 6.9 0 0 0-9.2 6.2 29.5 29.5 0 0 0 4.8 18.7 33.7 33.7 0 0 0 13.4 13.2 8.5 8.5 0 0 0 9.2-.2l1.6-1.9 .9-2.6h.3M171.6 210.5l-3.4 3.4"/>
<path d="M176.7 205.5l-3.4 3.3M180.5 201.6l-2.2 2.2M239.4 214a11.2 11.2 0 0 0 7.2-10 11.5 11.5 0 0 0-7.2-9.1 22.2 22.2 0 0 0-23.1 2.5 9.2 9.2 0 0 0 1.1 14.9l2.9 1.8M5 230v185h286.9v-395h-286.9v395h55M10 230v65M15 230v65M20 230v65M25 230v65M30 230v65M35 230v65M40 230v65M50 230v65"/>
<path d="M55 230v65M161.5 220.6l-2.2 2.2M232 255h59.9v160h-59.9zM242 255h29.9v30M252 255h-10v160M291.9 255h-20v160M271.9 268.3v1.7v-.8M232 285h59.9M25 370h14.8M25 375h14.8M252 415v-160h10v160"/>
</g>
<g fill="none" stroke="#000" stroke-width=".38">
<path d="M5 230h55v185M40 237h20M45 230v185M5 247h55M5 270h55M5 295h55M5 285h55M20 295v120M5 365h40M25 380h20M25 365v50M40 365v50"/>
<path d="M20 385h5M25 397h20"/>
</g>
<g font-size="7.7">
<text x="136.9" y="28.6" transform="rotate(90 136.9 28.6)">[1]</text>
<text x="209.6" y="42" transform="rotate(90 209.6 42)">[2]</text>
<text x="53.2" y="128.2" transform="rotate(90 53.2 128.2)">[0]</text>
<text x="249.4" y="144" transform="rotate(90 249.4 144)">[3]</text>
<text x="251" y="204" transform="rotate(90 251 204)">[4]</text>
<text x="180" y="246.3" transform="rotate(90 180 246.3)">[5]</text>
<text x="234.1" y="264.3" transform="rotate(90 234.1 264.3)">[n]</text>
</g>
<g font-size="4.7">
<text x="279.1" y="261.6" transform="rotate(90 279.1 261.6)">Name</text>
<text x="234.6" y="285.9" transform="rotate(90 234.6 285.9)">Frame number</text>
<text x="246.7" y="285.9" transform="rotate(90 246.7 285.9)">Z axis of robot manipulator</text>
<text x="257.2" y="285.4" transform="rotate(90 257.2 285.4)">Y axis of robot manipulator</text>
<text x="266.9" y="286" transform="rotate(90 266.9 286)">X axis of robot manipulator</text>
<text x="280" y="335.3" transform="rotate(90 280 335.3)">Description</text>
</g>
<text font-size="4.7" fill="#00f" x="245.1" y="264.7" transform="rotate(90 245.1 264.7)">BLUE</text>
<text font-size="4.7" fill="#0f0" x="254.8" y="264.4" transform="rotate(90 254.8 264.4)">GREEN</text>
<text font-size="4.7" fill="#cd2027" x="265.5" y="266.1" transform="rotate(90 265.5 266.1)">RED</text>
<g font-size="3.9">
<text x="289.7" y="62.2" transform="rotate(-90 289.7 62.2)">1100-2</text>
<text x="285.5" y="84.6" transform="rotate(-90 285.5 84.6)">KINEMATICS OF THE KUKA KR 10 R</text>
<text x="5.7" y="230.7" transform="rotate(90 5.7 230.7)">Confirmed</text>
<text x="10.7" y="230.7" transform="rotate(90 10.7 230.7)">N.control</text>
<text x="15.2" y="230.7" transform="rotate(90 15.2 230.7)">Checked</text>
<text x="35.9" y="230.4" transform="rotate(90 35.9 230.4)">Designed</text>
<text x="40.6" y="236.7" transform="rotate(90 40.6 236.7)">Sheet</text>
<text x="5.7" y="247.7" transform="rotate(90 5.7 247.7)">Samigulin T.I.</text>
<text x="10.7" y="247.7" transform="rotate(90 10.7 247.7)">Bekeshev D.</text>
<text x="15.8" y="247.7" transform="rotate(90 15.8 247.7)">Samigulin T.I.</text>
<text x="20.8" y="247.6" transform="rotate(90 20.8 247.6)">Masimba C.</text>
<text x="25.7" y="246.7" transform="rotate(90 25.7 246.7)">Rakhmetkali A.</text>
<text x="30.7" y="247.8" transform="rotate(90 30.7 247.8)">Zeinulla R.</text>
<text x="35.9" y="247.7" transform="rotate(90 35.9 247.7)">Abdimalik A.</text>
<text x="40.9" y="273.3" transform="rotate(90 40.9 273.3)">Sign</text>
<text x="40.9" y="285.8" transform="rotate(90 40.9 285.8)">Data</text>
<text x="13.5" y="303.5" transform="rotate(90 13.5 303.5)">KINEMATICS OF THE KUKA KR 10 R</text>
<text x="32.4" y="304.7" transform="rotate(90 32.4 304.7)">MULTIROBOT CONTROL SYSTEM</text>
<text x="24.1" y="310.9" transform="rotate(90 24.1 310.9)">REAL-TIME MONITORING</text>
<text x="28.3" y="307.7" transform="rotate(90 28.3 307.7)">FOR PAINTING PARTS WITH</text>
<text x="36.6" y="313.8" transform="rotate(90 36.6 313.8)">DEVELOPMENT OF A</text>
<text x="9.4" y="325.9" transform="rotate(90 9.4 325.9)">1100-2</text>
<text x="9.3" y="370.8" transform="rotate(90 9.3 370.8)">Automation and Control</text>
<text x="21.4" y="368.7" transform="rotate(90 21.4 368.7)">Sheet 6</text>
<text x="41" y="366.9" transform="rotate(90 41 366.9)">Letter</text>
<text x="13.5" y="381.1" transform="rotate(90 13.5 381.1)">KBTU SITE</text>
<text x="41" y="383.1" transform="rotate(90 41 383.1)">Mass</text>
<text x="21.4" y="389.4" transform="rotate(90 21.4 389.4)">Sheets 12</text>
<text x="41" y="401.4" transform="rotate(90 41 401.4)">Scale</text>
<text x="31.2" y="402.8" transform="rotate(90 31.2 402.8)">1:5</text>
</g>
<text font-size="3.5" x="40.9" y="247.9" transform="rotate(90 40.9 247.9)">Number of doc.</text>
<text font-size="2.3" x="41.4" y="230" transform="rotate(90 41.4 230)">Change</text>
</svg>
